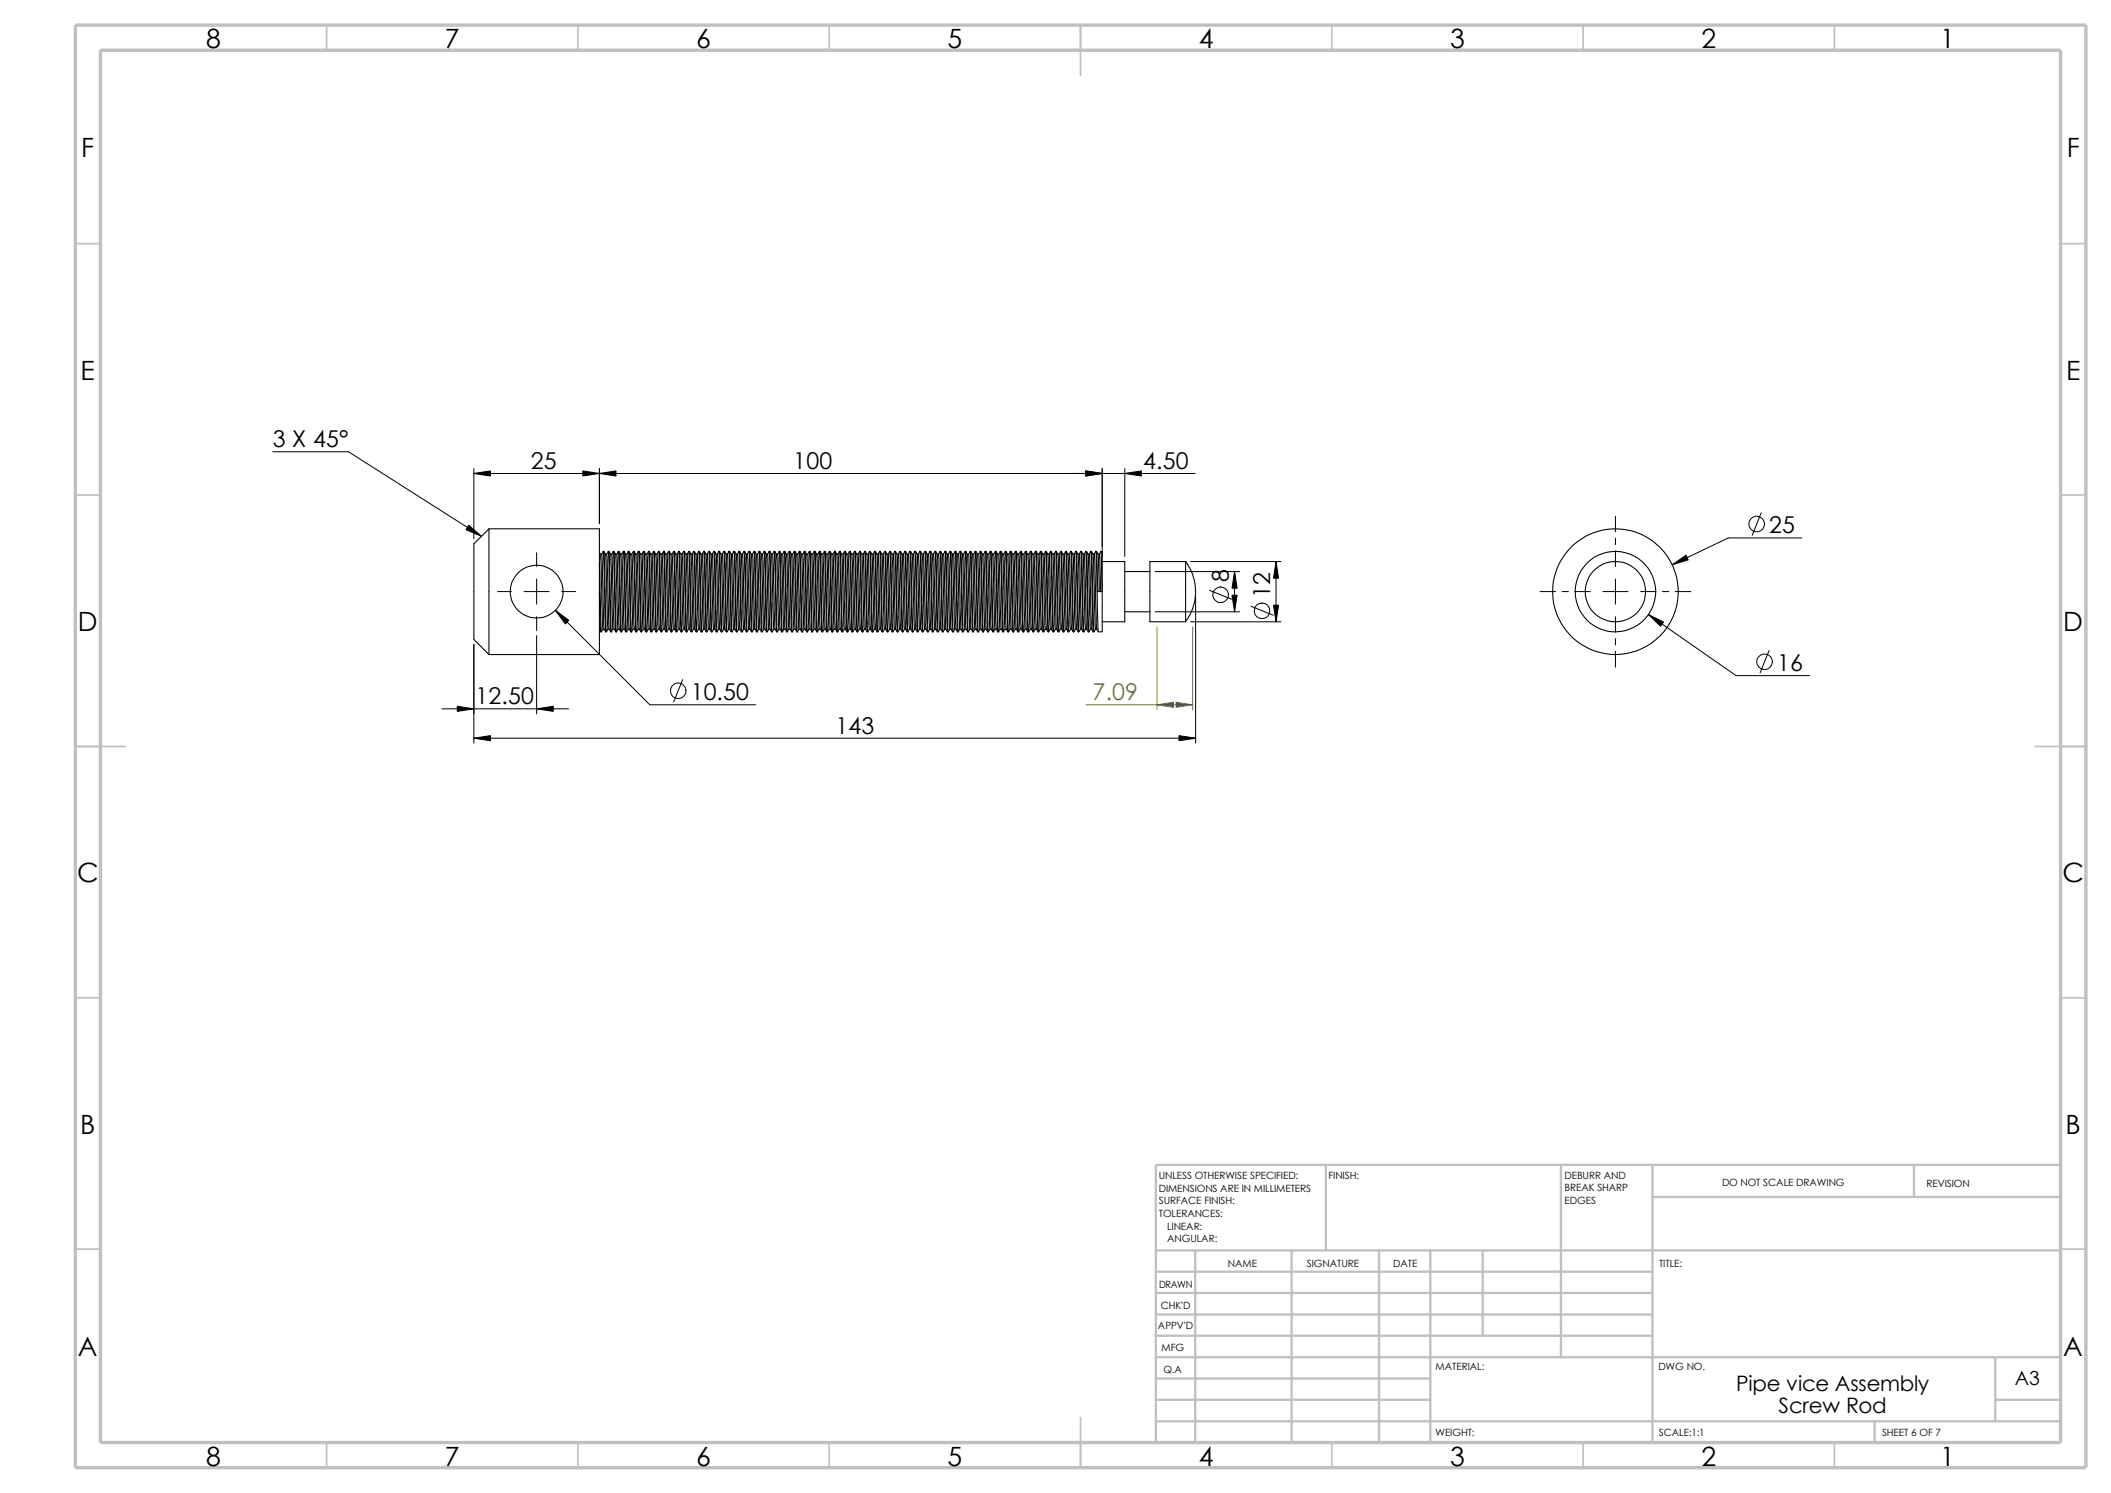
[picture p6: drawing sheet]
<svg xmlns="http://www.w3.org/2000/svg" width="420mm" height="297mm" viewBox="0 0 420 297" stroke-linecap="round" stroke-linejoin="round" font-family="sans-serif">
<g fill="none" stroke="#c0c0c0" stroke-width=".34">
<path d="M65 5v5M115 5v5M165 5v5M215 5v10M265 5v5M315 5v5M365 5v5M15 48.5h5M410 48.5h5M15 98.5h5M410 98.5h5M15 148.5h10"/>
<path d="M405 148.5h10M15 198.5h5M410 198.5h5M15 248.5h5M410 248.5h5M65 287v5M115 287v5M165 287v5M215 282v10M265 287v5M315 287v5M365 287v5"/>
</g>
<g fill="none" stroke="#c0c0c0" stroke-width=".47">
<path d="M263.8 231.7v17.1M310.6 231.7v38.3M328.8 238.1h81.2M328.8 231.7v55.3M380.8 231.7v6.4M410 231.7h-180v55.3M230 253h98.8M230 257.2h98.8M230 248.8h180M237.8 248.8v38.2M257 248.8v38.2M274.4 248.8v38.2"/>
<path d="M284.6 248.8v38.2M295 248.8v16.9M230 278.5h54.6M230 270h180M230 274.2h54.6M230 261.5h98.8M230 265.7h98.8M397 278.5h13M397 270v12.7M230 282.7h180M373 282.7v4.3"/>
</g>
<path d="M15 5h400v287h-400zM20 10h390v277h-390z" fill="none" stroke="#c0c0c0" stroke-width=".68" stroke-linecap="butt"/>
<g fill="none" stroke="#000" stroke-width=".21">
<path d="M97.3 105.2h22v12.5M97.3 105.2l-3 3v19l3 3M97.3 105.2v25M119.3 112.1l.3 13.6M119.3 109.9l.2 .3h.2M119.3 117.7v12.5h-22M119.3 117.7l.2 8M119.5 110.3l.5 14.9M119.7 110.2l.4 13.7 .1 1.2 .3 .6M120 109.7l.5 16M120.1 109.7l.4 .5h.2M120.1 109.7h-.1l-.3 .5"/>
<path d="M120.1 109.7l.5 16M120.5 110.3l.4 14.9M120.7 110.2l.4 13.7a2.2 2.2 0 0 0 .4 1.8M120.7 110.2l.3-.5h.2l.3 .5h.2M121 109.7l.4 14.7 .1 1.2 .2 .1M121.2 109.7l.5 16M121.5 110.3l.5 14.9M121.7 110.2l.3-.5 .5 .5h.2M121.7 110.2l.4 14.4 .1 .5 .3 .6M122 109.7l.5 16M122.1 109.7l.5 16 .4-.5M122.5 110.3l.5 14.9"/>
<path d="M122.7 110.2l.3-.5 .5 .5M122.7 110.2l.4 13.7 .1 1.2 .3 .6M123 109.7l.5 16M123.1 109.7l.6 16M123.4 110.2h.3M123.5 110.3l.5 14.9M123.7 110.2l.4 13.7a2.2 2.2 0 0 0 .4 1.8M124 109.7l.5 16M124 109.7l-.3 .5M124 109.7h.2l.3 .5h.2M124.2 109.7l.4 15.9-.1 .1M124.5 110.3l.5 14.9"/>
<path d="M124.7 110.2l.3-.5 .5 .5h.2M124.7 110.2l.4 13.7 .1 1.1 .3 .7M125 109.7l.5 16M125.1 109.7l.5 16 .3-.5M125.5 110.3l.4 14.9M125.7 110.2l.4 13.7 .1 1.2 .3 .6M126 109.7l.5 16M126.2 109.7l.2 .5h.3M126.2 109.7l-.5 .5M126.2 109.7l.5 16M126.4 110.3l.6 14.9M126.7 110.2l.4 14.4 .1 .5 .3 .6"/>
<path d="M127 109.7l.5 16M127.1 109.7l.5 16M127.1 109.7h-.1l-.3 .5M127.2 109.7l.3 .5h.2M127.5 110.3l.5 14.9M127.7 110.2l.3-.5 .5 .5h.2M127.7 110.2l.4 13.7 .1 1.2 .3 .6M128 109.7l.5 16M128.1 109.7l.6 16M128.5 110.3l.4 14.9M128.7 110.2l.4 13.7a2.2 2.2 0 0 0 .4 1.8M129 109.7l.5 16"/>
<path d="M129.2 109.7l.5 16M129.2 109.7l.3 .5h.2M129.2 109.7l-.5 .5M129.5 110.3l.5 14.9M129.7 110.2l.3-.5 .5 .5h.2M129.7 110.2l.4 14.4 .1 .5 .3 .6M130 109.7l.5 16M130.1 109.7l.5 16M130.5 110.3l.5 14.9M130.7 110.2l.3-.5h.1l.3 .5h.3M130.7 110.2l.4 13.7 .1 1.2 .3 .6M131 109.7l.5 16"/>
<path d="M131.1 109.7l.6 16M131.4 110.3l.6 14.9M131.7 110.2l.4 13.7a2.2 2.2 0 0 0 .4 1.8M132 109.7l.5 16M132 109.7l-.3 .5M132 109.7h.2M132.2 109.7l.4 16M132.2 109.7l.3 .5h.2M132.5 110.3l.5 14.9M132.7 110.2l.4 13.7 .1 1.1 .3 .7M132.7 110.2l.3-.5 .5 .5h.2M133 109.7l.5 16"/>
<path d="M133.1 109.7l.5 16M133.5 110.3l.4 14.9M133.7 110.2l.3-.5h.2l.3 .5h.2M133.7 110.2l.4 13.7a2 2 0 0 0 .4 1.8M134 109.7l.5 16M134.2 109.7l.5 16M134.5 110.3l.5 14.9M134.7 110.2l.4 14.4 .1 .5 .3 .6M135 109.7l.5 16M135.1 109.7h-.1l-.3 .5M135.1 109.7l.5 16 .4-.5M135.2 109.7l.3 .5h.2"/>
<path d="M135.5 110.3l.5 14.9M135.7 110.2l.4 13.7 .1 1.2 .3 .6M135.7 110.2l.3-.5 .5 .5h.2M136 109.7l.5 16M136.1 109.7l.6 16M136.5 110.3l.4 14.9M136.7 110.2l.3-.5h.2l.3 .5h.2M137 109.7l.5 16-.1-.3a9.1 9.1 0 0 1-.4-3.6l-.3-11.6M137.2 109.7l.3 16M137.5 110.3l.5 14.9M137.7 110.2l.3-.5 .5 .5h.2M137.7 110.2l.4 14.4 .1 .5 .3 .6"/>
<path d="M138 109.7l.5 16M138.1 109.7l.5 16M138.5 110.3l.4 13.6v1.3h.3M138.7 110.2l.4 13.7 .1 1.2 .3 .6M138.7 110.2l.3-.5h.1l.3 .5h.3M139 109.7l.5 16M139.1 109.7l.6 16 .3-.5M139.4 110.3l.6 14.9M139.7 110.2l.4 13.7a2.2 2.2 0 0 0 .4 1.8M140 109.7l.5 16M140 109.7l-.3 .5M140 109.7h.2l.3 .5h.2"/>
<path d="M140.2 109.7l.4 16M140.5 110.3l.5 14.9M140.7 110.2l.4 13.7 .1 1.2 .3 .6M140.7 110.2l.3-.5 .5 .5h.2M141 109.7l.5 16M141.1 109.7l.5 16M141.5 110.3l.4 14.9M141.7 110.2l.4 13.7a2.2 2.2 0 0 0 .4 1.8M142 109.7l.4 14.7 .1 1.2 .2 .1M142.2 109.7l.3 .5h.2M142.2 109.7l-.5 .5M142.2 109.7l.5 16"/>
<path d="M142.5 110.3l.5 14.9M142.7 110.2l.3-.5h.1l.5 16M142.7 110.2l.4 14.4 .1 .5 .3 .6M143 109.7l.5 16M143.2 109.7l.3 .5h.2M143.5 110.3l.5 14.9M143.7 110.2l.3-.5 .5 .5M143.7 110.2l.4 13.7 .1 1.2 .3 .6M144 109.7l.5 16M144.1 109.7l.6 16M144.4 110.2h.3M144.5 110.3l.4 14.9"/>
<path d="M144.7 110.2l.3-.5h.2l.3 .5h.2M145 109.7l.5 16-.1-.3a9.1 9.1 0 0 1-.4-3.6l-.3-11.6M145.2 109.7l.3 16M145.5 110.3l.5 14.9M145.7 110.2l.3-.5 .5 .5h.2l.4 13.7 .1 1.2 .3 .6M145.7 110.2l.4 14.4 .1 .5 .3 .6M146 109.7l.5 16M146.1 109.7l.5 16M146.5 110.3l.4 13.6v1.3h.3M146.7 110.2l.3-.5h.2l.2 .5h.3M147 109.7l.5 16M147.2 109.7l.5 16"/>
<path d="M147.4 110.3l.6 14.9M147.7 110.2l.4 13.7a2.2 2.2 0 0 0 .4 1.8M148 109.7l.5 16M148.1 109.7l.5 16M148.1 109.7h-.1l-.3 .5M148.2 109.7l.3 .5h.2M148.5 110.3l.5 14.9M148.7 110.2l.4 13.7 .1 1.2 .3 .6M148.7 110.2l.3-.5 .5 .5h.2M149 109.7l.5 16M149.1 109.7l.5 16M149.5 110.3l.4 14.9"/>
<path d="M149.7 110.2l.3-.5h.2l.3 .5h.2M149.7 110.2l.4 13.7a2.2 2.2 0 0 0 .4 1.8M150 109.7l.4 14.7 .1 1.2 .2 .1M150.2 109.7l.5 16M150.5 110.3l.5 14.9M150.7 110.2l.4 14.4 .1 .5 .3 .6M151 109.7l.5 16M151.1 109.7l.5 16M151.1 109.7h-.1l-.3 .5M151.2 109.7l.3 .5h.2M151.5 110.3l.5 14.9M151.7 110.2l.3-.5 .5 .5"/>
<path d="M151.7 110.2l.4 13.7 .1 1.2 .3 .6M152 109.7l.5 16M152.1 109.7l.6 16M152.4 110.2h.3M152.5 110.3l.5 14.9M152.7 110.2l.4 13.7a2.2 2.2 0 0 0 .4 1.8M152.7 110.2l.3-.5h.2l.3 .5h.2M153 109.7l.5 16M153.2 109.7l.4 15.9-.1 .1M153.5 110.3l.5 14.9M153.7 110.2l.4 14.4 .1 .5 .3 .6M153.7 110.2l.3-.5 .5 .5h.2l.4 13.7 .1 1.2 .3 .6"/>
<path d="M154 109.7l.5 16M154.1 109.7l.5 16M154.5 110.3l.4 13.6v1.3h.3M154.7 110.2l.3-.5h.2l.2 .5h.3M155 109.7l.5 16M155.2 109.7l.5 16M155.4 110.3l.6 14.9M155.7 110.2l.4 13.7a2.2 2.2 0 0 0 .4 1.8M156 109.7l-.3 .5M156 109.7l.5 16M156 109.7h.1M156.1 109.7l.5 16"/>
<path d="M156.2 109.7l.3 .5h.2M156.5 110.3l.5 14.9M156.7 110.2l.4 13.7 .1 1.2 .3 .6M157 109.7l.5 16M157.1 109.7l.4 .5h.2M157.1 109.7h-.1l-.3 .5M157.1 109.7l.5 16M157.5 110.3l.4 14.9M157.7 110.2l.4 13.7a2.2 2.2 0 0 0 .4 1.8M158 109.7l.5 16M158.2 109.7l.3 .5h.2M158.2 109.7l-.5 .5"/>
<path d="M158.2 109.7l.5 16M158.5 110.3l.5 14.9M158.7 110.2l.4 14.4 .1 .5 .3 .6M159 109.7l.5 16M159.1 109.7l.5 16M159.1 109.7h-.1l-.3 .5M159.2 109.7l.3 .5h.2M159.5 110.3l.5 14.9M159.7 110.2l.4 13.7 .1 1.2 .3 .6M160 109.7l.5 16M160.1 109.7l.4 .5M160.1 109.7h-.1l-.3 .5"/>
<path d="M160.1 109.7l.6 16M160.4 110.2h.3M160.5 110.3l.5 14.9M160.7 110.2l.3-.5h.2l.3 .5h.2M160.7 110.2l.4 13.7a2.2 2.2 0 0 0 .4 1.8M161 109.7l.5 16M161.2 109.7l.4 16M161.5 110.3l.5 14.9M161.7 110.2l.4 14.4 .1 .5 .3 .6M162 109.7l.5 16M162.1 109.7l.5 16M162.1 109.7l.4 .5h.2l.4 13.7 .1 1.2 .3 .6"/>
<path d="M162.1 109.7h-.1l-.3 .5M162.5 110.3l.4 14.9M162.7 110.2l.3-.5h.2l.2 .5h.3M163 109.7l.5 16M163.2 109.7l.5 16M163.4 110.3l.6 14.9M163.7 110.2l.4 14.4 .1 .5 .3 .6M164 109.7l.5 16M164 109.7l-.3 .5M164 109.7h.1M164.1 109.7l.5 16M164.2 109.7l.3 .5h.2"/>
<path d="M164.5 110.3l.5 14.9M164.7 110.2l.4 13.7 .1 1.2 .3 .6M164.7 110.2l.3-.5 .5 .5h.2M165 109.7l.5 16M165.1 109.7l.6 16 .2-.5M165.5 110.3l.4 14.9M165.7 110.2l.3-.5h.2l.3 .5h.2M166 109.7l.5 16-.1-.3a8.5 8.5 0 0 1-.3-3.6l-.4-11.6M166.2 109.7l.5 16M166.5 110.3l.5 14.9M166.7 110.2l.4 14.4 .1 .5 .3 .6M166.7 110.2l.3-.5 .5 .5h.2"/>
<path d="M167 109.7l.5 16M167.1 109.7l.5 16M167.5 110.3l.5 14.9M167.7 110.2l.3-.5h.1l.3 .5h.3M167.7 110.2l.4 13.7 .1 1.2 .3 .6M168 109.7l.5 16M168.1 109.7l.6 16M168.4 110.3l.6 14.9M168.7 110.2l.4 13.7a2.2 2.2 0 0 0 .4 1.8M169 109.7l-.3 .5M169 109.7l.5 16M169 109.7h.2l.3 .5h.2"/>
<path d="M169.2 109.7l.4 16 .4-.5M169.5 110.3l.5 14.9M169.7 110.2l.4 13.7 .1 1.1 .3 .7M169.7 110.2l.3-.5 .5 .5h.2M170 109.7l.5 16M170.1 109.7l.5 16M170.5 110.3l.4 14.9M170.7 110.2l.4 13.7 .1 1.2 .3 .6M171 109.7l.5 16M171.2 109.7l.5 16M171.2 109.7l.2 .5h.3M171.2 109.7l-.5 .5"/>
<path d="M171.5 110.3l.5 14.9M171.7 110.2l.4 14.4 .1 .5 .3 .6M172 109.7l.5 16M172.1 109.7l.5 16M172.1 109.7h-.1l-.3 .5M172.2 109.7l.3 .5h.2M172.5 110.3l.5 14.9M172.7 110.2l.4 13.7 .1 1.2 .3 .6M172.7 110.2l.3-.5 .5 .5h.2M173 109.7l.5 16M173.1 109.7l.6 16 .2-.5M173.5 110.3l.4 14.9"/>
<path d="M173.7 110.2l.3-.5h.2l.3 .5h.2M174 109.7l.5 16-.1-.3a9.1 9.1 0 0 1-.4-3.6l-.3-11.6M174.2 109.7l.3 16M174.5 110.3l.5 14.9M174.7 110.2l.4 14.4 .1 .5 .3 .6M175 109.7l.5 16M175.1 109.7l.4 .5h.2M175.1 109.7h-.1l-.3 .5M175.1 109.7l.5 16M175.5 110.3l.5 14.9M175.7 110.2l.3-.5h.1l.3 .5h.3M175.7 110.2l.4 13.7 .1 1.2 .3 .6"/>
<path d="M176 109.7l.5 16M176.1 109.7l.6 16M176.4 110.3l.6 14.9M176.7 110.2l.4 13.7a2.2 2.2 0 0 0 .4 1.8M176.7 110.2l.3-.5h.2l.3 .5h.2M177 109.7l.5 16M177.2 109.7l.4 15.9-.1 .1M177.5 110.3l.5 14.9M177.7 110.2l.3-.5 .5 .5h.2M177.7 110.2l.4 13.7 .1 1.2 .3 .6M178 109.7l.5 16M178.1 109.7l.5 16"/>
<path d="M178.5 110.3l.4 14.9M178.7 110.2l.3-.5h.2l.3 .5h.2M178.7 110.2l.4 13.7a2 2 0 0 0 .4 1.8M179 109.7l.5 16M179.2 109.7l.5 16M179.5 110.3l.5 14.9M179.7 110.2l.4 14.4 .1 .5 .3 .6M179.7 110.2l.3-.5h.2l.3 .5h.2M180 109.7l.5 16M180.1 109.7l.5 16M180.5 110.3l.5 14.9M180.7 110.2l.4 13.7 .1 1.2 .3 .6"/>
<path d="M181 109.7l.5 16M181.1 109.7l.6 16M181.1 109.7l.4 .5h.2M181.1 109.7h-.1l-.3 .5M181.5 110.3l.4 14.9M182 109.7l.5 16-.1-.3a9.1 9.1 0 0 1-.4-3.6l-.3-11.6M182.2 109.7l.3 .5h.2M182.2 109.7l-.5 .5M182.2 109.7l.3 16M182.5 110.3l.5 14.9M182.7 110.2l.4 14.4 .1 .5 .3 .6M182.7 110.2l.3-.5 .5 .5h.2l.4 13.7 .1 1.2 .3 .6"/>
<path d="M183 109.7l.5 16M183.1 109.7l.5 16M183.5 110.3l.4 13.6v1.3h.3M183.7 110.2l.3-.5h.1l.3 .5h.3M184 109.7l.5 16M184.2 109.7l.5 16M184.4 110.3l.6 14.9M184.7 110.2l.4 13.7a2.2 2.2 0 0 0 .4 1.8M185 109.7l.5 16M185 109.7l-.3 .5M185 109.7h.2M185.2 109.7l.4 16"/>
<path d="M185.2 109.7l.3 .5h.2M185.5 110.3l.5 14.9M185.7 110.2l.3-.5 .5 .5h.2M185.7 110.2l.4 13.7 .1 1.2 .3 .6M186 109.7l.5 16M186.1 109.7l.5 16M186.5 110.3l.4 14.9M186.7 110.2l.3-.5h.2l.3 .5h.2M186.7 110.2l.4 13.7a2.2 2.2 0 0 0 .4 1.8M187 109.7l.5 16M187.2 109.7l.5 16M187.5 110.3l.5 14.9"/>
<path d="M187.7 110.2l.3-.5h.1l.5 16M187.7 110.2l.4 14.4 .1 .5 .3 .6M188 109.7l.5 16M188.2 109.7l.3 .5h.2M188.5 110.3l.5 14.9M188.7 110.2l.4 13.7 .1 1.2 .3 .6M188.7 110.2l.3-.5 .5 .5M189 109.7l.5 16M189.1 109.7l.6 16M189.4 110.2h.3M189.5 110.3l.4 14.9M189.7 110.2l.3-.5h.2l.3 .5h.2"/>
<path d="M189.7 110.2l.4 13.7a2.2 2.2 0 0 0 .4 1.8M190 109.7l.5 16M190.2 109.7l.5 16M190.5 110.3l.5 14.9M190.7 110.2l.4 14.4 .1 .5 .3 .6M191 109.7l.5 16M191.1 109.7l.5 16M191.1 109.7l.4 .5h.2l.4 13.7 .1 1.2 .3 .6M191.1 109.7h-.1l-.3 .5M191.5 110.3l.4 13.6v1.3h.3M191.7 110.2l.3-.5h.2l.2 .5h.3M192 109.7l.5 16"/>
<path d="M192.2 109.7l.5 16M192.4 110.3l.6 14.9M192.7 110.2l.4 13.7a2.2 2.2 0 0 0 .4 1.8M193 109.7l-.3 .5M193 109.7l.5 16M193 109.7h.1M193.1 109.7l.5 16M193.2 109.7l.3 .5h.2M193.5 110.3l.5 14.9M193.7 110.2l.4 13.7 .1 1.2 .3 .6M194 109.7l.5 16M194.1 109.7l.4 .5h.2"/>
<path d="M194.1 109.7h-.1l-.3 .5M194.1 109.7l.5 16M194.5 110.3l.4 14.9M194.7 110.2l.3-.5h.2l.3 .5h.2M195 109.7l.5 16-.1-.3a8.5 8.5 0 0 1-.3-3.6l-.4-11.6M195.2 109.7l.5 16 .3-.5M195.5 110.3l.5 14.9M195.7 110.2l.4 14.4 .1 .5 .3 .6M196 109.7l.5 16M196.1 109.7h-.1l-.3 .5M196.1 109.7l.5 16M196.2 109.7l.3 .5h.2"/>
<path d="M196.5 110.3l.5 14.9M196.7 110.2l.3-.5 .5 .5h.2M196.7 110.2l.4 13.7 .1 1.2 .3 .6M197 109.7l.5 16M197.1 109.7l.6 16M197.5 110.3l.5 14.9M197.7 110.2l.4 13.7a2.2 2.2 0 0 0 .4 1.8M198 109.7l.5 16M198.2 109.7l.4 16M198.2 109.7l.3 .5h.2M198.2 109.7l-.5 .5M198.5 110.3l.5 14.9"/>
<path d="M198.7 110.2l.3-.5 .5 .5h.2l.4 13.7 .1 1.2 .3 .6M198.7 110.2l.4 14.4 .1 .5 .3 .6M199 109.7l.5 16M199.1 109.7l.5 16M199.5 110.3l.4 13.6v1.3h.3M199.7 110.2l.3-.5h.2l.2 .5h.3M200 109.7l.5 16M200.2 109.7l.5 16M200.4 110.3l.6 14.9M200.7 110.2l.4 14.4 .1 .5 .3 .6M201 109.7l.5 16M201 109.7l-.3 .5"/>
<path d="M201 109.7h.1M201.1 109.7l.5 16 .4-.5M201.2 109.7l.3 .5h.2M201.5 110.3l.5 14.9M201.7 110.2l.4 13.7 .1 1.2 .3 .6M201.7 110.2l.3-.5 .5 .5h.2M202 109.7l.5 16M202.1 109.7l.5 16M202.5 110.3l.4 14.9M202.7 110.2l.3-.5h.2l.3 .5h.2M203 109.7l.5 16-.1-.3a8.5 8.5 0 0 1-.3-3.6l-.4-11.6M203.2 109.7l.5 16"/>
<path d="M203.5 110.3l.5 14.9M203.7 110.2l.4 14.4 .1 .5 .3 .6M204 109.7l.5 16M204.1 109.7l.4 .5h.2M204.1 109.7h-.1l-.3 .5M204.1 109.7l.5 16 .4-.5M204.5 110.3l.5 14.9M204.7 110.2l.3-.5 .5 .5h.2M204.7 110.2l.4 13.7 .1 1.2 .3 .6M205 109.7l.5 16M205.1 109.7l.6 16M205.5 110.3l.5 14.9"/>
<path d="M205.7 110.2l.3-.5h.2l.3 .5h.2M205.7 110.2l.4 13.7a2.2 2.2 0 0 0 .4 1.8M206 109.7l.5 16M206.2 109.7l.4 15.8v.2h-.1M206.5 110.3l.5 14.9M206.7 110.2l.3-.5 .5 .5h.2M206.7 110.2l.4 14.4 .1 .5 .3 .6M207 109.7l.5 16M207.1 109.7l.5 16M207.5 110.3l.4 14.9M207.7 110.2l.4 13.7 .1 1.2 .3 .6M208 109.7l.5 16"/>
<path d="M208.2 109.7l.2 .5h.3M208.2 109.7l-.5 .5M208.2 109.7l.5 16M208.4 110.3l.6 14.9M208.7 110.2l.4 14.4 .1 .5 .3 .6M209 109.7l-.3 .5M209 109.7l.5 16M209 109.7h.1M209.1 109.7l.5 16M209.2 109.7l.3 .5h.2M209.5 110.3l.5 14.9M209.7 110.2l.3-.5 .5 .5h.2"/>
<path d="M209.7 110.2l.4 13.7 .1 1.2 .3 .6M210 109.7l.5 16M210.1 109.7l.6 16M210.5 110.3l.4 14.9M210.7 110.2l.3-.5h.2l.3 .5h.2M211 109.7l.5 16-.1-.3a8.5 8.5 0 0 1-.3-3.6l-.4-11.6M211.2 109.7l.5 16M211.5 110.3l.5 14.9M211.7 110.2l.4 14.4 .1 .5 .3 .6M212 109.7l.5 16M212.1 109.7l.4 .5h.2M212.1 109.7h-.1l-.3 .5"/>
<path d="M212.1 109.7l.5 16M212.5 110.3l.5 14.9M212.7 110.2l.3-.5h.1l.3 .5h.3M212.7 110.2l.4 13.7 .1 1.2 .3 .6M213 109.7l.5 16M213.1 109.7l.6 16M213.4 110.3l.6 14.9M213.7 110.2l.4 13.7a2.2 2.2 0 0 0 .4 1.8M214 109.7l.5 16M214 109.7l-.3 .5M214 109.7h.2l.3 .5h.2M214.2 109.7l.4 15.9"/>
<path d="M214.5 110.3l.5 14.9M214.7 110.2l.3-.5 .5 .5h.2M214.7 110.2l.4 13.7 .1 1.1 .3 .7M215 109.7l.5 16M215.1 109.7l.5 16M215.5 110.3l.4 14.9M215.7 110.2l.4 13.7 .1 1.2 .3 .6M215.7 110.2l.3-.5h.2l.3 .5h.2M216 109.7l.5 16M216.2 109.7l.5 16M216.5 110.3l.5 14.9M216.7 110.2l.4 14.4 .1 .5 .3 .6"/>
<path d="M217 109.7l.5 16M217.1 109.7l.5 16M217.1 109.7h-.1l-.3 .5M217.2 109.7l.3 .5h.2M217.5 110.3l.5 14.9M217.7 110.2l.4 13.7 .1 1.2 .3 .6M217.7 110.2l.3-.5 .5 .5h.2M218 109.7l.5 16M218.1 109.7l.3 8h.9M218.5 110.3l.2 7.4M218.7 110.2l.3-.5h.3v8M218.7 110.2l.2 7.5"/>
<path d="M219 109.7l.3 8M219.3 117.7v8h-.8M219.3 111.7h4.5v12h-4.5M223.8 113.7h5M228.8 111.7h7.1v12h-7.1zM235.9 111.7l.8 1.2 .7 1.6 .3 1.6 .2 1.6-.1 1.4-.4 1.8-.7 1.4-.8 1.4M119.3 125.3l.2 .4M119.5 125.7h.1M120 125.2l-.4 .5M120 125.2h.2M120.5 125.7h.1M120.9 125.2l-.3 .5"/>
<path d="M120.9 125.2h.3M122 125.2l-.3 .5M122 125.2h.2M122.5 125.7h.2M123 125.2h.2M123.5 125.7h.2M124 125.2l-.3 .5M124 125.2h.2M125 125.2l-.3 .5M125 125.2h.2M125.5 125.7h.2M125.9 125.2h.3"/>
<path d="M126.5 125.7h.2M127 125.2l-.3 .5M127 125.2h.2M127.5 125.7h.1M128 125.2l-.4 .5M128 125.2h.2M128.5 125.7h.2M128.9 125.2l-.2 .5M128.9 125.2h.3M129.5 125.7h.2M130 125.2l-.3 .5M130 125.2h.2"/>
<path d="M130.5 125.7h.1M131 125.2l-.4 .5M131 125.2h.2M131.5 125.7h.2M132 125.2l-.3 .5M132 125.2h.2M132.5 125.7h.1M133 125.2l-.3 .5M133 125.2h.2M133.5 125.7h.1M133.9 125.2l-.3 .5M133.9 125.2h.3"/>
<path d="M134.5 125.7h.2M135 125.2l-.3 .5M135 125.2h.2M135.5 125.7h.2M136 125.2h.2M136.5 125.7h.2M136.9 125.2l-.2 .5M136.9 125.2h.3M138 125.2l-.3 .5M138 125.2h.2M138.5 125.7h.1M139 125.2l-.4 .5"/>
<path d="M139.5 125.7h.2M140 125.2h.2M140.5 125.7h.1M141 125.2l-.4 .5M141 125.2h.2M141.5 125.7h.1M141.9 125.2l-.3 .5M141.9 125.2h.3M143 125.2l-.3 .5M143 125.2h.2M143.5 125.7h.1M144 125.2l-.4 .5"/>
<path d="M144 125.2h.2M144.5 125.7h.2M144.9 125.2l-.2 .5M144.9 125.2h.3M146 125.2l-.3 .5M146 125.2h.2M146.5 125.7h.1M147 125.2l-.4 .5M147.5 125.7h.2M148 125.2l-.3 .5M148 125.2h.2M148.5 125.7h.1"/>
<path d="M149 125.2l-.4 .5M149 125.2h.2M149.5 125.7h.1M149.9 125.2l-.3 .5M149.9 125.2h.3M151 125.2l-.3 .5M151 125.2h.2M151.5 125.7h.1M152 125.2l-.4 .5M152 125.2h.2M152.5 125.7h.2M153 125.2l-.3 .5"/>
<path d="M153 125.2h.2M154 125.2l-.3 .5M154 125.2h.2M154.5 125.7h.1M155 125.2l-.4 .5M155.5 125.7h.2M156 125.2l-.3 .5M156 125.2h.2M156.5 125.7h.1M157 125.2l-.4 .5M157 125.2h.2M157.5 125.7h.1"/>
<path d="M157.9 125.2l-.3 .5M157.9 125.2h.3M158.5 125.7h.2M159 125.2l-.3 .5M159 125.2h.2M159.5 125.7h.2M160 125.2l-.4 .5M160 125.2h.2M160.5 125.7h.2M161 125.2l-.3 .5M161 125.2h.2M161.5 125.7h.2"/>
<path d="M162 125.2l-.3 .5M162 125.2h.2M162.5 125.7h.1M162.9 125.2l-.3 .5M162.9 125.2h.3M163.5 125.7h.2M164 125.2l-.3 .5M164 125.2h.2M164.5 125.7h.1M165 125.2l-.4 .5M165 125.2h.2M165.5 125.7h.2"/>
<path d="M165.9 125.2h.3M166.5 125.7h.2M167 125.2l-.3 .5M167 125.2h.2M167.5 125.7h.1M168 125.2l-.4 .5M168 125.2h.2M168.5 125.7h.2M169 125.2l-.3 .5M169 125.2h.2M169.5 125.7h.1M170 125.2h.2"/>
<path d="M170.5 125.7h.1M170.9 125.2l-.3 .5M170.9 125.2h.3M171.5 125.7h.2M172 125.2l-.3 .5M172 125.2h.2M172.5 125.7h.1M173 125.2l-.4 .5M173 125.2h.2M173.5 125.7h.2M173.9 125.2h.3M175 125.2l-.3 .5"/>
<path d="M175 125.2h.2M175.5 125.7h.1M176 125.2l-.4 .5M176 125.2h.2M176.5 125.7h.2M177 125.2l-.3 .5M177 125.2h.2M178 125.2l-.3 .5M178 125.2h.2M178.5 125.7h.1M178.9 125.2l-.3 .5M178.9 125.2h.3"/>
<path d="M179.5 125.7h.2M180 125.2l-.3 .5M180 125.2h.2M180.5 125.7h.1M181 125.2l-.4 .5M181 125.2h.2M181.5 125.7h.2M181.9 125.2l-.2 .5M181.9 125.2h.3M183 125.2l-.3 .5M183 125.2h.2M183.5 125.7h.1"/>
<path d="M184 125.2l-.4 .5M184.5 125.7h.2M185 125.2l-.3 .5M185 125.2h.2M185.5 125.7h.1M186 125.2l-.4 .5M186 125.2h.2M186.5 125.7h.1M186.9 125.2l-.3 .5M186.9 125.2h.3M187.5 125.7h.2M188 125.2l-.3 .5"/>
<path d="M188 125.2h.2M188.5 125.7h.1M189 125.2l-.4 .5M189 125.2h.2M189.5 125.7h.2M189.9 125.2l-.2 .5M189.9 125.2h.3M190.5 125.7h.2M191 125.2l-.3 .5M191 125.2h.2M191.5 125.7h.1M192 125.2l-.4 .5"/>
<path d="M192.5 125.7h.2M193 125.2l-.3 .5M193 125.2h.2M193.5 125.7h.1M194 125.2l-.4 .5M194 125.2h.2M194.5 125.7h.1M194.9 125.2l-.3 .5M194.9 125.2h.3M195.5 125.7h.2M196 125.2h.2M196.5 125.7h.1"/>
<path d="M197 125.2l-.4 .5M197 125.2h.2M197.5 125.7h.2M198 125.2l-.3 .5M198 125.2h.2M198.5 125.7h.2M199 125.2l-.3 .5M199 125.2h.2M199.5 125.7h.1M200 125.2l-.4 .5M200.5 125.7h.2M201 125.2l-.3 .5"/>
<path d="M201 125.2h.2M201.5 125.7h.2M202 125.2h.2M202.5 125.7h.1M202.9 125.2l-.3 .5M202.9 125.2h.3M203.5 125.7h.2M204 125.2l-.3 .5M204 125.2h.2M204.5 125.7h.2M205 125.2h.2M205.5 125.7h.2"/>
<path d="M206 125.2l-.3 .5M206 125.2h.2M207 125.2l-.3 .5M207 125.2h.2M207.5 125.7h.1M207.9 125.2l-.3 .5M207.9 125.2h.3M208.5 125.7h.2M209 125.2l-.3 .5M209 125.2h.2M209.5 125.7h.1M210 125.2l-.4 .5"/>
<path d="M210 125.2h.2M210.5 125.7h.2M210.9 125.2l-.2 .5M210.9 125.2h.3M211.5 125.7h.2M212 125.2l-.3 .5M212 125.2h.2M212.5 125.7h.1M213 125.2l-.4 .5M213 125.2h.2M213.5 125.7h.2M214 125.2l-.3 .5"/>
<path d="M214 125.2h.2M214.5 125.7h.1M215 125.2l-.3 .5M215 125.2h.2M215.5 125.7h.1M215.9 125.2l-.3 .5M215.9 125.2h.3M216.5 125.7h.2M217 125.2l-.3 .5M217 125.2h.2M217.5 125.7h.1M218 125.2l-.4 .5"/>
<path d="M218 125.2h.2M223.8 121.7h5"/>
<circle cx="106.8" cy="117.7" r="5.3"/>
<circle cx="321.4" cy="117.7" r="6"/>
<circle cx="321.4" cy="117.7" r="8"/>
<circle cx="321.4" cy="117.7" r="12.5"/>
</g>
<g fill="none" stroke="#000" stroke-width=".2">
<path d="M54.3 89.9h15l26.5 16.8M94.3 93.2v14M94.3 94.2h143.5M119.3 93.2v11M219.3 93.2v17.5M223.8 93.2v17.5M99 117.7h2.8M104.3 117.7h5M106.8 109.9v2.8M106.8 115.2v5M111.8 117.7h2.7M229.8 113.7h16.8"/>
<path d="M236.9 111.7h17.9M237.9 118.7v29.1M240.6 117.4l4.5 1.8M245.6 113.7v8M253.9 111.7v12M306.4 117.7h3.1M310.8 117.7h1.2M313.3 117.7h3.1M318.9 117.7h5M321.4 102.7v3.1M321.4 107.1v1.2M321.4 109.6v3.1"/>
<path d="M321.4 115.2v5M326.4 117.7h3.1M330.8 117.7h1.2M333.3 117.7h3.1M350.4 102l-1.8 4.5M358.5 107h-14.7l-11.1 5.4M94.3 128.2v19.6M106.8 122.7v2.7M106.8 126.4v15.6M110.5 121.4l18.8 18.8h21.1M135.8 135.2l-1.8 4.5M229.8 121.7h16.8"/>
<path d="M236.9 123.7h17.9M248.9 120.6l4.4 1.8M321.4 122.7v3.1M321.4 127v1.3M321.4 129.6v3.1M328 122.3l17.4 12.1h14.6M352 129.4l-1.8 4.5M87.9 141h25.2M94.3 146.9h143.6"/>
<circle cx="242.8" cy="118.3" r="1.56"/>
<circle cx="349.5" cy="104.2" r="1.56"/>
<circle cx="134.9" cy="137.4" r="1.56"/>
<circle cx="251.1" cy="121.5" r="1.56"/>
<circle cx="351.1" cy="131.7" r="1.56"/>
</g>
<path d="M230.2 124.7v16.5M237.3 124.7v16.5M216.1 140.2h21.2" fill="none" stroke="#808000" stroke-width=".2"/>
<g fill="#808000" stroke="#808000" stroke-width=".2">
<path d="M230.2 140.2l3.3-.5v1z"/>
<path d="M234 139.7l3.3 .5-3.3 .5z"/>
</g>
<g fill="#000" stroke="#000" stroke-width=".2">
<path d="M94.3 94.2l3.3-.5v1zM116 93.7l3.3 .5-3.3 .5zM119.3 94.2l3.3-.5v1zM216 93.7l3.3 .5-3.3 .5zM223.8 94.2l3.3-.5v1zM93.3 104.5l2.5 2.2-3.1-1.3zM245.6 113.7l.5 3.3h-1zM253.9 111.7l.5 3.3h-1zM332.7 112.4l2.7-2 .5 1zM110.5 121.4l2.7 2-.7 .7zM245.1 118.4h1l-.5 3.3zM253.4 120.4h1l-.5 3.3z"/>
<path d="M328 122.3l3 1.4-.6 .9zM91 140.5l3.3 .5-3.3 .5zM94.3 146.9l3.3-.6v1.1zM106.8 141l3.3-.5v1zM234.6 146.3l3.3 .6-3.3 .5z"/>
</g>
<g font-size="5.3">
<text x="41" y="9.6">8</text>
<text x="88.5" y="9.6">7</text>
<text x="138.5" y="9.6">6</text>
<text x="188.5" y="9.6">5</text>
<text x="238.5" y="9.6">4</text>
<text x="288.5" y="9.6">3</text>
<text x="338.5" y="9.6">2</text>
<text x="386" y="9.6">1</text>
<text x="16.2" y="31.3">F</text>
<text x="411.2" y="31.3">F</text>
<text x="16" y="75.6">E</text>
<text x="411" y="75.6">E</text>
<text x="15.5" y="125.6">D</text>
<text x="410.5" y="125.6">D</text>
<text x="15.3" y="175.6">C</text>
<text x="410.3" y="175.6">C</text>
<text x="16" y="225.6">B</text>
<text x="411" y="225.6">B</text>
<text x="15.5" y="269.8">A</text>
<text x="410.5" y="269.8">A</text>
<text x="41" y="291.6">8</text>
<text x="88.5" y="291.6">7</text>
<text x="138.5" y="291.6">6</text>
<text x="188.5" y="291.6">5</text>
<text x="238.5" y="291.6">4</text>
<text x="288.5" y="291.6">3</text>
<text x="338.5" y="291.6">2</text>
<text x="386" y="291.6">1</text>
</g>
<g font-size="4.6">
<text x="54.3" y="88.9">3 X 45°</text>
<text x="105.6" y="93.3">25</text>
<text x="157.8" y="93.3">100</text>
<text x="227.4" y="93.3">4.50</text>
<text x="352" y="106">25</text>
<text x="244.5" y="115.8" transform="rotate(-90 244.5 115.8)">8</text>
<text x="252.7" y="119" transform="rotate(-90 252.7 119)">12</text>
<text x="353.6" y="133.4">16</text>
<text x="94.6" y="140.1">12.50</text>
<text x="137.4" y="139.2">10.50</text>
<text x="166.2" y="145.9">143</text>
</g>
<text font-size="4.6" fill="#808000" x="217.3" y="139.3">7.09</text>
<g font-size="4.2">
<text x="345.4" y="276.8">Pipe vice Assembly</text>
<text x="353.9" y="281.1">Screw Rod</text>
</g>
<text font-size="3.9" x="400.9" y="275.5">A3</text>
<g font-size="2">
<text x="230.5" y="234.6">UNLESS OTHERWISE SPECIFIED:</text>
<text x="230.5" y="237.1">DIMENSIONS ARE IN MILLIMETERS</text>
<text x="230.5" y="239.6">SURFACE FINISH:</text>
<text x="264.3" y="234.6">FINISH:</text>
<text x="311.3" y="234.5">DEBURR AND</text>
<text x="311.3" y="237">BREAK SHARP</text>
<text x="311.3" y="239.5">EDGES</text>
<text x="342.6" y="236">DO NOT SCALE DRAWING</text>
<text x="383.3" y="236.2">REVISION</text>
<text x="230.5" y="242.1">TOLERANCES:</text>
<text x="232.2" y="244.6">LINEAR:</text>
<text x="232.2" y="247.1">ANGULAR:</text>
<text x="260" y="252">SIGNATURE</text>
<text x="277.2" y="252">DATE</text>
<text x="330.1" y="252">TITLE:</text>
<text x="230.6" y="256.2">DRAWN</text>
<text x="244.3" y="252.1">NAME</text>
<text x="230.9" y="260.4">CHK'D</text>
<text x="230.4" y="264.5">APPV'D</text>
<text x="231.1" y="268.8">MFG</text>
<text x="231.5" y="273.1">Q.A</text>
<text x="285.6" y="272.5">MATERIAL:</text>
<text x="329.9" y="272.5">DWG NO.</text>
<text x="285.6" y="285.6">WEIGHT:</text>
<text x="330" y="285.6">SCALE:1:1</text>
<text x="374.4" y="285.6">SHEET 6 OF 7</text>
</g>
</svg>
